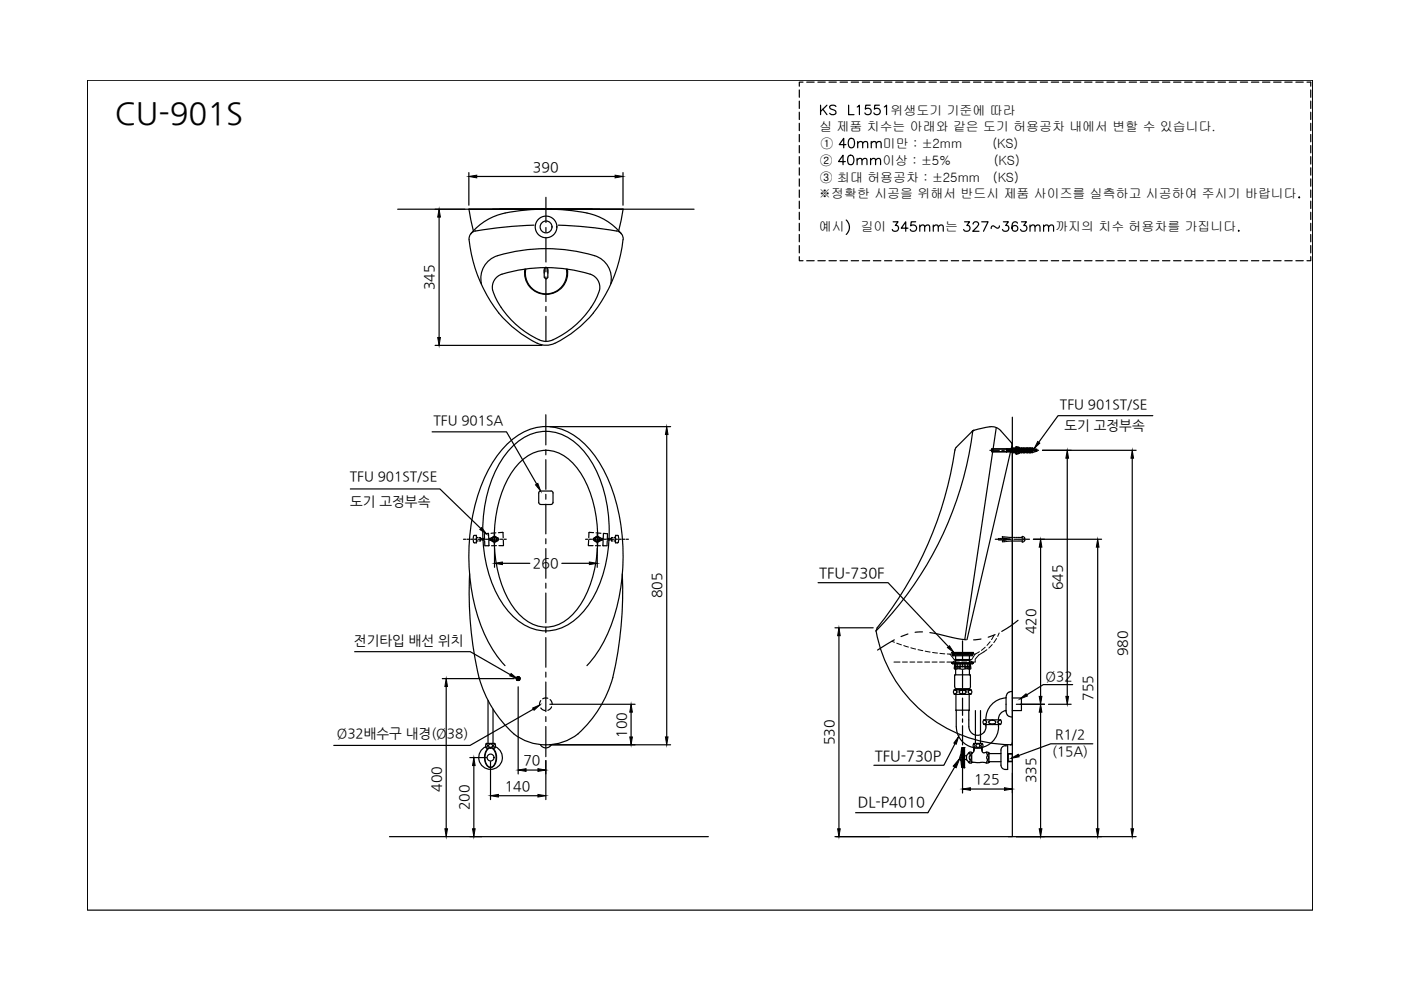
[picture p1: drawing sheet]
<svg xmlns="http://www.w3.org/2000/svg" width="297mm" height="210mm" viewBox="0 0 297 210" stroke-linecap="round" stroke-linejoin="round" font-family="sans-serif">
<!-- layer: 5 -->
<path d="M18.5 17h259.8v176h-259.8z" fill="none" stroke="#000" stroke-width=".25"/>
<!-- layer: 6 -->
<g fill="none" stroke="#000" stroke-width=".25">
<path d="M103 158.3a2.51 2.51 0 0 0-1 3.9 2.51 2.51 0 0 0 4 0 2.51 2.51 0 0 0-1-3.9M103 157.7l.4 .4-.4 .4M103.1 157.6h1.8a.84 .84 0 0 1 0 1M103.1 158.6h.5M103.1 157.6a.84 .84 0 0 0 0 1M103.4 158.8a1.06 1.06 0 0 1 1.1-.2 1.06 1.06 0 0 1 .6 .9 2.77 2.77 0 0 1-.8 3.2 1.36 1.36 0 0 1-1.5-1.5 2.94 2.94 0 0 1 .6-2.4zM103.4 158.9a.92 .92 0 0 1 1-.2 .92 .92 0 0 1 .6 .8 2.59 2.59 0 0 1-.8 3.2 1.41 1.41 0 0 1-1.4-1.6l.1-1.3zM103.5 148.5v9.1M104.4 158.6h.5M104.5 150.4v7.2M105 157.7l-.2 .1a.35 .35 0 0 0-.2 .4 .35 .35 0 0 0 .4 .3M203.8 159.9l-.3 .7"/>
<path d="M203.9 158.6v4l-.2-1.9zM204 158.6v4.1M204.1 158.5l-.2 .1M204.1 158.6h.3M204.1 159.8h.3M204.1 158.5v4.2M204.1 159.7h.3M204.1 160h.3M204.1 159.9h.3M204.1 159.5h.3M204.1 159.4h.3M204.1 159.6h.3"/>
<path d="M204.1 159.3h.3M204.1 159h.3M204.1 158.9h.3M204.1 159.1h.3M204.1 158.8h.3M204.1 158.7h.3M204.1 159.2h.3M204.1 158.5h.3M204.4 158.5h.1M204.4 158.5v4.3M204.4 158.5h.1v4.3h-.1M205.3 159.7l-.4 .5"/>
<path d="M205.3 159.7a.46 .46 0 0 1 .7-.1v2M205.9 159.5l-.2 .4-.2-.4M206 159.7h.1M206.2 159.6h-.2M206.4 157.7l.3 .4-.3 .4M206.5 159v.1M206.5 157.6h1.7M206.5 157.6a.84 .84 0 0 0 0 1M206.6 158.6v.4M206.8 150.7v6.9M207.9 150.7v6.9M208.1 158.6v.4"/>
<path d="M208.2 159v.1M208.2 159.3v-.7h-1.7l-.1 .8-.3 .2M208.2 159.3a.67 .67 0 0 0 1.1 .2l.4 .1v2v-.1h2.5M208.2 157.6a.84 .84 0 0 1 0 1M208.3 157.7l-.2 .1a.35 .35 0 0 0-.1 .4 .35 .35 0 0 0 .3 .3M209.2 159.5l.2 .5 .2-.5M209.7 159.8h2.5M212.5 158.4l.3-.2 .8-.1v5a1.08 1.08 0 0 1-1.4-.9v-3.2zM213.6 159.8l1.1 .1zM213.8 159.8v1.7M214.6 159.9v1.5M203.5 160.6l.3 .7"/>
<path d="M203.9 162.6l.1 .1M204 162.7h.1M204.1 162.7l.3 .1M204.1 161.5h.3M204.1 162.6h.3M204.1 162.4h.3M204.1 162.5h.3M204.1 162.1h.3M204.1 162.2h.3M204.1 161.8h.3M204.1 161.9h.3M204.1 162h.3"/>
<path d="M204.1 162.3h.3M204.1 161.7h.3M204.1 161.2h.3M204.1 161.3h.3M204.1 161.4h.3M204.1 161.6h.3M204.1 160.7h.3M204.1 160.8h.3M204.1 160.9h.3M204.1 161h.3M204.1 161.1h.3M204.1 160.6h.3"/>
<path d="M204.1 160.2h.3M204.1 160.5h.3M204.1 160.4h.3M204.1 160.3h.3M204.1 160.1h.3M204.4 162.8h.1M204.5 160.2h.4M204.9 160.2v.8h-.4M204.9 160.2h.1M204.9 161v.1M204.9 161.1a.98 .98 0 0 0 1.1 .6l.3-.1M205.5 161.7l.2-.4 .2 .5"/>
<path d="M205.6 160.2a.4 .4 0 0 1 .3 .4 .4 .4 0 0 1-.3 .4l-.1-.4zM206 161.6h.1M206.1 161.6h.1M206.3 161.6h2.2l.8 .2 .4-.2M209.3 160.2a.38 .38 0 0 1 .3 .4 .38 .38 0 0 1-.3 .4zM209.6 161.7l-.2-.5-.2 .6M213.6 161.5l1.1-.1z"/>
<circle cx="104" cy="158.1" r=".4"/>
<circle cx="207.4" cy="158.1" r=".4"/>
<circle cx="104" cy="160.6" r=".73"/>
</g>
<!-- layer: 1 -->
<g fill="none" stroke="#000" stroke-width=".25">
<path d="M99.4 36.6v6.9M101.1 37.4h29.3M132.1 36.6v6.9M84.3 44.4h62.9M93.1 46v25.6M92.3 73.2h22.6M91.6 91.6h15.8l6.4 11.1M116.6 90.5h25.6M141.4 92.1v64.1M209.9 95.5h2M212.4 95.5h.5M213.5 95.5h3.1"/>
<path d="M214.6 88.4v89h-37.2M217.1 95.5h.5M218.2 95.5h2M221 95.5h19.9M226.3 97.1v50.6M240.1 97.1v78.6M244.4 88.1h-20.1l-4.1 5.7M74.3 103.7h19l8.6 8.3M104.8 116.3v4M106.5 119.4h5.8M119.1 119.4h5.9M126.6 116.3v4"/>
<path d="M219.1 114.3h14.5M220.6 116v31.7M232.7 116v59.7M75.2 138.2h24.5l8.5 4.9M173.4 123.5h14.9l12.8 13.6M177 133.1h8.1M177.9 134.8v40.9M93.8 143.9h15.2M94.6 145.6v30.1M109.9 145.6v18.5M114.6 148.5l-.2 .7v.4M114.6 150.1l.5 .4 .5 .2"/>
<path d="M116.1 148.1l-.6-.1-.4 .2M116.6 149.3h18M116.6 157.9h25.6M116.6 148.3l.4 .5 .1 .5M117 149.9l-.3 .4-.6 .3M133.8 151v5.2M202.5 157.7l-2.4 4.6h-14.8M204.1 158.8v9.3M215.5 149.3h6M220.6 151v24.7M222.3 149.3h4.8M227.4 145.2h-6.2l-3.5 2.1"/>
<path d="M231.7 157.7h-8.9l-6.8 2.5M82.6 177.4h67.6M99.6 160.6h3.6M100.5 162.3v13.4M104 161.5v8M105.7 168.7h8.4M111.5 163.3h2.6M115.7 161.3v8.2M177 177.4h11.6M202.4 162.6l-5.7 9.7h-15.3M205.7 167.3h7.3M213.8 177.4h27.1"/>
<path d="M214.6 163.9v4.2"/>
</g>
<!-- layer: CENTER -->
<path d="M204.1 135.9v4M204.1 140.7v.7M204.1 142.1v3.7M204.1 146.5v.8M204.1 148v3.7M204.1 152.4v.7M204.1 153.9v4" fill="none" stroke="#000" stroke-width=".25"/>
<!-- layer: 3 -->
<g fill="none" stroke="#000" stroke-width=".25">
<path d="M169.5 19.1v1.5M170.3 17.4h-.8v.9M171 17.4h1.6M173.4 17.4h1.6M175.8 17.4h1.5M178.1 17.4h1.6M180.5 17.4h1.5M182.8 17.4h1.6M185.2 17.4h1.6M187.5 17.4h1.6M189.9 17.4h1.6M192.2 17.4h1.6"/>
<path d="M194.6 17.4h1.6M197 17.4h1.5M199.3 17.4h1.6M201.7 17.4h1.5M204 17.4h1.6M206.4 17.4h1.6M208.8 17.4h1.5M211.1 17.4h1.6M213.5 17.4h1.5M215.8 17.4h1.6M218.2 17.4h1.6M220.5 17.4h1.6"/>
<path d="M222.9 17.4h1.6M225.2 17.4h1.6M227.6 17.4h1.6M230 17.4h1.5M232.3 17.4h1.6M234.7 17.4h1.5M237 17.4h1.6M239.4 17.4h1.6M241.8 17.4h1.5M244.1 17.4h1.6M246.5 17.4h1.5M248.8 17.4h1.6"/>
<path d="M251.2 17.4h1.6M253.5 17.4h1.6M255.9 17.4h1.6M258.2 17.4h1.6M260.6 17.4h1.6M263 17.4h1.5M265.3 17.4h1.6M267.7 17.4h1.5M270 17.4h1.6M272.4 17.4h1.6M274.8 17.4h1.5M277.1 17.4h.8v.9"/>
<path d="M277.9 19.1v1.5M169.5 21.4v1.6M169.5 23.8v1.6M169.5 26.1v1.6M169.5 28.5v1.6M169.5 30.9v1.5M169.5 33.2v1.6M169.5 35.6v1.5M169.5 37.9v1.6M277.9 21.4v1.6M277.9 23.8v1.6M277.9 26.1v1.6"/>
<path d="M277.9 28.5v1.6M277.9 30.9v1.5M277.9 33.2v1.6M277.9 35.6v1.5M277.9 37.9v1.6M99.4 44.4h32.7M99.4 44.4l1 4.5M99.4 50.8a29.5 29.5 0 0 0 8.5 17.9 22.7 22.7 0 0 0 6.6 4.3 4.2 4.2 0 0 0 3.1-.2M99.8 49.6a13.8 13.8 0 0 1 10.2-4.9 42.3 42.3 0 0 1 16.3 1l1.8 .8 1.6 1.1 2 2M100.8 49a1.68 1.68 0 0 0-1.3 1.8M111.3 57.1a4.6 4.6 0 0 0 4.5 5.3 4.6 4.6 0 0 0 4.5-5.3M111.5 57a4.4 4.4 0 0 0 4.3 5.3 4.4 4.4 0 0 0 4.3-5.3"/>
<path d="M113.2 47.7l-5.6 .4-6.8 .9M115.7 56.7l-.3 .4v1.7l.4 .3 .3-.3v-1.7l-.2-.4M118.3 47.7l5.7 .4 6.7 .9M126.1 54.2a35.4 35.4 0 0 0-21.4 .3 5 5 0 0 0-2.6 5.6M126.1 54.2a5 5 0 0 1 3.4 5.9M130.7 49a1.68 1.68 0 0 1 1.4 1.8M132.1 50.8a29 29 0 0 1-9.2 18.6l-2.5 1.8-2.8 1.6M132.1 44.4l-.9 4.5M169.5 54.4v.9h.8M169.5 40.3v1.6M169.5 42.6v1.6M169.5 45v1.6"/>
<path d="M169.5 47.3v1.6M169.5 49.7v1.6M169.5 52.1v1.5M171 55.3h1.6M173.4 55.3h1.6M175.8 55.3h1.5M178.1 55.3h1.6M180.5 55.3h1.5M182.8 55.3h1.6M185.2 55.3h1.6M187.5 55.3h1.6M189.9 55.3h1.6"/>
<path d="M192.2 55.3h1.6M194.6 55.3h1.6M197 55.3h1.5M199.3 55.3h1.6M201.7 55.3h1.5M204 55.3h1.6M206.4 55.3h1.6M208.8 55.3h1.5M211.1 55.3h1.6M213.5 55.3h1.5M215.8 55.3h1.6M218.2 55.3h1.6"/>
<path d="M220.5 55.3h1.6M222.9 55.3h1.6M225.2 55.3h1.6M227.6 55.3h1.6M230 55.3h1.5M232.3 55.3h1.6M234.7 55.3h1.5M237 55.3h1.6M239.4 55.3h1.6M241.8 55.3h1.5M244.1 55.3h1.6M246.5 55.3h1.5"/>
<path d="M248.8 55.3h1.6M251.2 55.3h1.6M253.5 55.3h1.6M255.9 55.3h1.6M258.2 55.3h1.6M260.6 55.3h1.6M263 55.3h1.5M265.3 55.3h1.6M267.7 55.3h1.5M270 55.3h1.6M272.4 55.3h1.6M274.8 55.3h1.5"/>
<path d="M277.9 54.4v.9h-.8M277.9 40.3v1.6M277.9 42.6v1.6M277.9 45v1.6M277.9 47.3v1.6M277.9 49.7v1.6M277.9 52.1v1.5M104.4 61.4a3.1 3.1 0 0 1 2.9-3.5 31.3 31.3 0 0 1 18.4 .5 2.93 2.93 0 0 1 1.4 3M104.4 61.5a18.2 18.2 0 0 0 10.9 10.8l.5 .1a8.3 8.3 0 0 0 4.3-1.9 17.7 17.7 0 0 0 7-9M108.6 94.7a9.5 9.5 0 0 1 14.3 0 24.7 24.7 0 0 1 6.2 15.9 27.9 27.9 0 0 1-5.2 18.9 10.1 10.1 0 0 1-10.7 3.9 14.3 14.3 0 0 1-8.1-8 31 31 0 0 1 .8-27.1l1.7-2.5zM110.5 97.7a7.2 7.2 0 0 1 10.5 0 22 22 0 0 1 5.7 14.6 26.4 26.4 0 0 1-4 16.4 8.3 8.3 0 0 1-8.1 4.2 11 11 0 0 1-7.3-6.8 29.2 29.2 0 0 1 .7-25.1l1.6-2.3zM202.5 95.4a78.4 78.4 0 0 1-16.5 37.7l-.3 .7"/>
<path d="M206.3 91.3l-3.6 3.6-.2 .5M206.3 91.3a73.9 73.9 0 0 1-20.6 42.5M206.3 91.3l-.2 .2M206.5 91.3l-.4 .2M209.9 90.5a2.49 2.49 0 0 1 2.3 .8l2.4 2.8M209.9 90.5l-3.6 .8M211.2 90.6l-6.6 44.9M214.4 93.8l.2 .6M214.6 94.1v63.4M214.6 94.1l-9.6 41.5M185.7 133.8a29.4 29.4 0 0 0 29 24.1M201.8 138.4h.1"/>
<path d="M201.8 138.4l.2 .1M201.8 138.4h4.5M201.9 138.3h4.4M201.9 138.3h-.1M202 138.5v.2M202 138.9v.1M202 138.9h4.2v.1h-4.2M202 138.5h.1M202 139h.1M202 138.6v.1M202 138.5h4.2M202 138.7h4.1"/>
<path d="M202.3 138.7v.1M202.6 139.7l.1 .3M202.6 139v4.1M202.6 139.8h2.9M205.5 139.7v.3M205.5 139v4.1M205.9 138.7v.1M206.2 138.5h.1M206.2 138.5v.2M206.3 138.3h.1M206.3 138.4h.1M206.3 138.4l-.1 .1"/>
<path d="M113.1 150.4l-13.4 7.6h-28.9M201.8 140.5h4.6M201.8 140.5l.8-.5h2.9l.9 .5M201.9 140.6v.1M201.9 140.7h4.3M202.3 141.4l.2 .5 .4-.1M202.3 141.4l.3-.1 .3 .1M202.4 140.8l.1 .5h3.2l.1-.5M202.4 141.3h.6M202.6 146l-.2-.5 .1-2.4h3.2l.1 2.4-.2 .5M202.6 146h3M202.7 146v.2"/>
<path d="M202.9 141.8v-.4h.6v.4M202.9 141.8h.6M203 140.8v.5M203 141.3h.6M203.5 141.8l.6 .1M203.6 140.8v.5M203.6 141.3h.5M204.1 141.3l-.6 .1M204.1 141.3l.5 .1M204.6 140.8v.5h.6v-.5M204.6 141.3h-.5M204.6 141.4h.7v.4h-.7z"/>
<path d="M204.6 141.8l-.5 .1M205.2 141.3h.6M205.3 141.4l.2-.1 .3 .1M205.4 146v.2M205.8 141.4l-.1 .5-.4-.1M206.2 140.6v.1M214.6 157.5l-.1 .3-.3 .1M214.6 157.5v.4"/>
<circle cx="115.8" cy="48.1" r="2.3"/>
<circle cx="115.8" cy="48.1" r="1.26"/>
</g>
<path d="M112.9 150.1l1.6-.6-1.3 1.1z" fill="#000" stroke="#000" stroke-width=".21"/>
<!-- layer: 0 -->
<g fill="none" stroke="#000" stroke-width=".21">
<path d="M189.1 136l.5 .2M190.1 136.4l1 .3M191.6 136.9l1 .3M193.1 137.3l1 .3M194.6 137.7l1.1 .3M196.2 138.1l1 .2M197.7 138.3l1.1 .2M199.3 138.5l1 .1M200.8 138.7h.6M201.4 138.7l.9 1.1h.8M201.4 138.7h.9M202.8 138.7h1"/>
<path d="M203.7 139.8h1M204.4 138.7h1M205.9 138.7h.8M206.7 138.7l-.7 1.1h-.8M206.8 139.8v.5M207.7 138.2l-1 .5M208.9 137.2l-.8 .7M209.2 137.7l-1.7 1.2-.7 .9M209.9 136.1l-.6 .7M210.4 136.7l-.8 .7M210.7 134.7l-.5 .9M211.3 135.4l-.6 .9"/>
<path d="M211.8 134.2l-.3 .7M189.5 140.4h1.3M191.3 140.4h1.1M192.9 140.4h1.1M194.5 140.4h1M196.1 140.4h1M197.6 140.4h1.1M199.2 140.4h1M200.8 140.4h1M202.3 140.4h1.1M203.9 140.4h1.1M205.5 140.4h1.3"/>
</g>
<g fill="none" stroke="#000" stroke-width=".25">
<path d="M115.7 41.8v5.4M115.7 48.2v1.1M115.7 50.3v5.3M115.7 56.6v1.1M115.7 58.7v5.2M115.7 65v1M115.7 67.1v5.3M115.7 87.9v6.4M115.7 95.4v1M115.7 97.5v6.3M210.3 95.2v.6zM210.3 95.2h4.3"/>
<path d="M213.4 95.2v.6M213.6 95.2l.8 .5M213.6 95.2h.8v.5M213.6 95.2v.5M213.6 95.2h.8l-.8 .5h.8M214.6 95.8h-4.3M214.6 95.2h3.9M214.6 95.2v.6M214.7 95.8h.1M214.9 95.2l-.1-.1-.1 .7M215.1 95.2l-.2 .6M215.2 95.8h.1"/>
<path d="M215.2 95.8l.2-.7-.2 .7M215.4 95.1v.1M215.7 95.2l-.1-.1-.2 .7M215.9 95.2l-.2 .6M216.2 95.1l-.3 .7M216.2 95.2l-.2 .6M216.4 95.2v-.1l-.2 .7M216.7 95.2l-.2 .6M216.7 95.8h.1M216.8 95.8l.1-.7-.1 .7M216.9 95.1v.1M217.2 95.2v-.1l-.2 .7"/>
<path d="M217.5 95.2l-.2 .6M217.5 95.8h.1M217.5 95.8l.2-.7-.2 .7M217.7 95.1v.1M218 95.2v-.1l-.2 .7M218.3 95.2l-.3 .6M218.5 95.2l.6 .3-.6 .3h-3.9M218.5 95.2l-.2 .6M218.7 95.3l-.1 .4M219 95.4l-.1 .2M102.8 114.7v1h.9M103.5 113.1l.1 1"/>
<path d="M103.6 113.1l-.9 .1v1M103.6 114.7v1M104.3 114.1a.62 .62 0 0 1 .5-.4 .62 .62 0 0 1 .6 .4M104.3 114.6a.62 .62 0 0 0 .5 .3 .62 .62 0 0 0 .6-.3M104.3 114a.31 .31 0 0 0-.4 .3 .31 .31 0 0 0 .4 .4M104.4 114.1l.4-.3 .5 .3v.5l-.5 .3-.4-.3zM104.8 113.3v2.1M105.1 113l-1 .1M105.2 115.7h-1M105.4 114h.1M105.4 114.7h.1M105.4 114a.31 .31 0 0 1 .3 .3 .31 .31 0 0 1-.3 .4"/>
<path d="M105.7 112.9h.9l.1 1.1M106.7 114.5v1.2h-.9M114.3 104.3l.3-.2h2.4l.2 .4v2.2l-.4 .3-2.4-.1-.2-.4zM115.7 104.8v1M115.7 106.9v6.3M115.7 114.2v1.1M115.7 116.3v6.3M124.8 114.5v1.1l.9 .1M125.8 112.9h-.9l-.1 1.1M126.1 114.6a.62 .62 0 0 0 .5 .3 .62 .62 0 0 0 .6-.3M126.1 114.1a.6 .6 0 0 1 .5-.4 .6 .6 0 0 1 .6 .4M126.1 114h.1"/>
<path d="M126.1 114.7h.1M126.1 114a.31 .31 0 0 0-.3 .3 .31 .31 0 0 0 .3 .4M126.1 114.1l.5-.3 .5 .3v.5l-.5 .3-.5-.3zM126.2 115.7h1.1M126.4 113l1 .1M126.6 113.3v2.1M127.2 114a.31 .31 0 0 1 .3 .3 .31 .31 0 0 1-.3 .4M127.9 114.7v1M127.9 113.1l.9 .1v1M128 113.1l-.1 1M128.7 114.7v1h-.9M211 114.3h.9"/>
<path d="M211.9 114.2h-.2v.3h.3M212 114.2h.2M212.1 114.5h.3M212.2 114.3h.2M212.4 114.2h.2M212.5 114.5h.3M212.7 114.3h1.6M212.7 113.8h-.2l.1 .3h.1M212.7 114.6h-.1l-.1 .3h.2M212.8 114.2h.2M212.8 113.8h.3M212.9 114.1h.2"/>
<path d="M213.1 114.8l-.3 .1M213.1 114.5h-.2M213.2 114.2h.1M213.2 113.9h.3M213.2 114.2h.3M213.5 114.4l-.6 .1M213.5 114.8h-.3M213.6 113.9h.3M213.6 114.2l.3 .1M213.9 114.7l-.3 .1M213.9 114.4h-.3M214 113.9l.3 .1"/>
<path d="M214 114.3h.2l-.2 .1M214.3 114.7h-.3M214.4 114.7h.4M214.4 114h.4M214.5 114.3h.3M215 114.7h.2M215 114h.2M215 114.3h1.6M215.3 114.7h.3M215.3 114h.3M215.7 114.7h.3M215.7 114h.3"/>
<path d="M216.1 114.7h.3M216.1 114h.3M216.5 114.7h.2M216.5 114h.2M216.7 114.8v.1h.3M216.7 114v.3M216.7 114.4v.3M216.9 114.3h.2M217 113.8l-.3-.1v.2M217.1 113.9l.2 .2-.2 .2M217.1 114.4l.2 .1-.2 .3M217.4 114.3h.9"/>
<path d="M99.6 121.7a75.5 75.5 0 0 0 2.3 23.1 24.4 24.4 0 0 0 7.7 11.3 10.9 10.9 0 0 0 6.2 1.8M115.7 123.6v1.1M115.7 125.7v6.3M115.7 133.1v1M115.7 135.2v6.3M131.9 121.7a78.1 78.1 0 0 1-2.3 23.1 24.4 24.4 0 0 1-7.7 11.3 10.9 10.9 0 0 1-6.2 1.8M189.6 135.7l-3.5 2.1M192.5 134.4l-1.5 .6M195.6 134l-1.6 .1M197.2 134.1l5.7 1.3 2 .3M208 135.5l-1.6 .2M211 134.5l-1.5 .6"/>
<path d="M215.8 131.5l-3.4 2.4M107.1 141.1a32.4 32.4 0 0 1-7.5-19 40.4 40.4 0 0 1 4.9-24.2 14.9 14.9 0 0 1 10-7.4 11.4 11.4 0 0 1 9.6 3.7 29.8 29.8 0 0 1 7.4 16.1 42.2 42.2 0 0 1-3.4 25.7 22.8 22.8 0 0 1-3.7 5.1M115.7 142.5v1.1M115.7 144.6v6.3M115.7 151.9v1.1M115.7 154v6.4"/>
<circle cx="104.8" cy="114.3" r=".42"/>
<circle cx="126.6" cy="114.3" r=".41"/>
</g>
<!-- layer: 1 -->
<g fill="#000" stroke="#000" stroke-width=".21">
<path d="M99.4 37.4l1.7-.3v.6zM130.4 37.1l1.7 .3-1.7 .3zM93.1 44.4l.3 1.6h-.6zM92.8 71.6h.6l-.3 1.6zM141.4 90.5l.2 1.6h-.5zM220 93.6l.5 .4-1.2 1.1zM226.3 95.5l.3 1.6h-.6zM240.1 95.5l.2 1.6h-.5zM102.1 111.9l1 1.3-1.4-.9zM104.8 119.4l1.7-.2v.5zM113.5 102.8l.5-.3 .6 1.6zM125 119.2l1.6 .2-1.6 .3z"/>
<path d="M220.6 114.3l.3 1.7h-.6zM232.7 114.3l.3 1.7h-.6zM177.9 133.1l.2 1.7h-.5zM200.9 137.3l.4-.4 .9 1.4zM94.6 143.9l.3 1.7h-.6zM108.4 142.8l1.3 1.1-1.6-.6zM133.5 156.2h.6l-.3 1.7zM133.8 149.3l.3 1.7h-.6zM141.1 156.2h.5l-.2 1.7zM203.2 156.2l-.5 1.6-.5-.3zM216.2 148.2l1.3-1.1 .3 .5zM220.6 149.3l.3 1.7h-.6z"/>
<path d="M220.3 147.7h.6l-.3 1.6zM226 147.7h.6l-.3 1.6zM94.3 175.7h.6l-.3 1.7zM100.5 160.6l.2 1.7h-.5zM100.2 175.7h.5l-.2 1.7zM104 168.7l1.7-.3v.6zM109.9 163.3l1.6-.3v.5zM114.1 168.4l1.6 .3-1.6 .3zM114.1 163l1.6 .3-1.6 .2zM177.6 175.7h.5l-.2 1.7zM203.5 160.7l-.8 2.1-.6-.4zM204.1 167.3l1.6-.3v.6z"/>
<path d="M213 167l1.6 .3-1.6 .3zM214.4 160.8l1.5-.9 .2 .6zM220.3 175.7h.6l-.3 1.7zM232.4 175.7h.6l-.3 1.7zM239.8 175.7h.5l-.2 1.7z"/>
</g>
<!-- layer: CEN -->
<g fill="none" stroke="#000" stroke-width=".25">
<path d="M98.3 114.3h.4M99 114.3h.5M99.8 114.3h.5M100.6 114.3h.5M101.4 114.3h.5M102.2 114.3h.5M102.9 114.3h.6M103.7 114.3h.6M104.5 114.3h.5M105.3 114.3h.5M106.1 114.3h.5M106.9 114.3h.4"/>
<path d="M124.1 114.3h.5M124.9 114.3h.5M125.7 114.3h.5M126.5 114.3h.5M127.3 114.3h.5M128 114.3h.6M128.8 114.3h.6M129.6 114.3h.5M130.4 114.3h.5M131.2 114.3h.5M132 114.3h.5M132.8 114.3h.4"/>
</g>
<!-- layer: THIN -->
<path d="M210.3 95.8h3.1M213.4 95.2h-3.1" fill="none" stroke="#000" stroke-width=".25"/>
<!-- layer: Base -->
<g fill="none" stroke="#000" stroke-width=".3">
<path d="M215.4 96.2l.6-.1-.6 .1M215.4 94.8l.6 .1zM215.4 95h-.8v1h.8M215.4 95.5v.7M215.4 95h.6M216 96.1v-.2l-.6-.4v.7M216 94.9l-.6-.2v.3M216 94.9v.1M216 95h.6v.4M216.6 95.1h.3M216.6 95.9h.3M216.6 95.8h.3"/>
<path d="M216.6 95.6v.4h-.6M216.9 95.1v-.1h.3v.1M216.9 95.4h-1.3v.2h3.2M216.9 95.6v.4h.3v-.4M216.9 95.1v.3M217.2 95.1v.3h-.3M217.2 95.1h.4M217.2 95.9h.4M217.2 95.8h.4M217.2 95.4h1.6M217.6 95.6v.4h.3v-.4M217.6 95.4v-.4h.3v.4"/>
<path d="M217.9 95.1h.3M217.9 95.9h.3M217.9 95.8h.3M218.2 95.8v.2l.6-.2M218.2 95.4v-.4h.3v.4M218.2 95.6v.2M218.5 95.1h.3M218.5 95.9h.3M218.5 95.6v.2M218.8 95.6v.3M218.8 95.4h.8v.2h-.8M218.8 95.1h.1"/>
<path d="M218.8 95.1v.1M218.8 95.2h.1M218.8 95.1l.9 .2M218.8 95.2v.2M218.8 95.9v.1M219.7 95.3h.1M219.7 95.7h.1M219.7 95.7l-.9 .3M219.7 95.3v.4"/>
</g>
<!-- layer: 0 -->
<g fill="#000">
<path d="M215.1 95.4l.1 .1zM215.1 95.6h.1z"/>
<path d="M215.1 95.4l.1-.1zM215.1 95.3a.09 .09 0 0 0 .1 0 .09 .09 0 0 0-.1 0z"/>
</g>
<!-- layer: Base -->
<path d="M216 95v.1M218.8 95.1v.1M218.8 95.8v.1M219.7 95.3v.4" fill="none" stroke="#000" stroke-width=".21"/>
<!-- layer: 0 -->
<g fill="#000" stroke="#000" stroke-width=".21">
<path d="M109.9 143.9h.4l-.1 .1z"/>
<path d="M109.5 144l.1 .2 .3-.3zM109.6 144.2l.3-.3-.2 .4zM109.9 143.9l-.2 .4h.2z"/>
<path d="M109.6 143.6l-.1 .1 .4 .2zM109.5 143.7l.4 .2h-.5zM109.4 143.9l.1 .1 .4-.1z"/>
<path d="M109.9 143.9v.4h.1zM109.9 143.9l.3 .3-.2 .1zM109.9 143.9l.3 .3v-.2z"/>
<path d="M109.9 143.5v.4l.1-.4zM109.7 143.5h.2v.4zM109.6 143.6l.3 .3-.2-.4z"/>
<path d="M109.9 143.9h.4l-.1-.2zM109.9 143.9l.3-.3v.1zM110 143.5l-.1 .4 .3-.3z"/>
</g>
<!-- layer: 10 -->
<g fill="none" stroke="#000" stroke-width=".25">
<path d="M100.3 114.4l.2 .7h.5v-.3M101 113.7v.3M101 113.8v-.3h-.5l-.2 .7M101 114v.5M101 114.7v.3M101 114v.7M101 114h.3M101 114.7h.3M101.6 114h.2v.7h-.2M101.8 114.2h.4M101.8 114.5h.4M102.1 114.1l.2 .4"/>
<path d="M102.4 114.1l.2 .4M102.4 114.5h.4M102.7 114.1v.1h-.3M103.6 114.2l.6 .1-.6 .2M103.6 114.3l.1 .2M103.8 114.1l.2 .4M127.7 114.1l-.2 .4M127.9 114.2l-.6 .1 .6 .2M127.9 114.3l-.1 .2M128.8 114.5h.3M128.8 114.1l.3 .1M129.1 114.1l-.2 .4"/>
<path d="M129.4 114.2h.3M129.4 114.5h.3M129.4 114.1l-.2 .4M129.9 114h-.2v.7h.2M130.2 114h.3M130.2 114.7h.3M130.5 114.7v.3M130.5 114v.7M130.5 113.7v.3M130.5 113.8v-.3h.5l.2 .7M130.5 114v.5M131.2 114.4l-.2 .7h-.5v-.3"/>
</g>
<!-- layer: 4 -->
<g fill="none" stroke="#000" stroke-width=".25">
<path d="M114.5 157.9a1.34 1.34 0 0 0 2.4 0M202.3 146.3h.1M202.4 147.2h3.4M202.4 146.2h.3h-.3M202.4 146.2l-.3 .5 .3 .5M202.4 146.3a.43 .43 0 0 1 .5 .5 .43 .43 0 0 1-.6 .4M202.7 150.6h2.8M202.7 147.2v3.4M202.7 150.6l.1 3.5a4.5 4.5 0 0 0 4.7 4.5 4.5 4.5 0 0 0 4.2-5M202.7 146.2h1.4h-1.4M203.6 146.4l.5-.1 .5 .1M203.6 146.4l-.2 .3 .2 .3"/>
<path d="M204.6 146.4l.2 .2M204.8 146.9l-.4 .2-.8-.1M204.8 146.6v.3M205.4 150.7v3.4M205.5 146.2h-1.4h1.4M205.5 150.6l-.1 .1M205.5 147.2v3.4M205.7 146.3a.43 .43 0 0 0-.4 .5 .43 .43 0 0 0 .6 .4M205.8 146.2h-.3h.3M205.8 146.2l.2 .5-.2 .5M205.9 146.3h-.2M208.6 152.7l.5 .2"/>
<path d="M209 153.4l-.4 .1M209 153.6a1.8 1.8 0 0 1-1.5 2.3 1.8 1.8 0 0 1-2.1-1.8M209.1 152.9v.4M209.1 153.3l-.1 .1M209.8 152.9l.4-.2a.54 .54 0 0 1 .6 0 .54 .54 0 0 1 .2 .6l-.5 .2a.6 .6 0 0 1-.8-.5zM210.4 152.6h.1M211.6 153.3l.2 .1M211.8 153.4l.4 .1M212.1 152.6h-3.5l-.2 .5 .2 .5h3.5M212.1 152.6l.2 .5-.2 .5M212.2 152.7h-.1a.46 .46 0 0 0-.5 .6M213.3 150.8l.3 .8"/>
<path d="M213.3 148a4.5 4.5 0 0 0-4.3 4.6M213.3 150.6a1.81 1.81 0 0 0-1.6 2M213.6 151.6l.4 .3 .6 .1M214.6 148h2v2.7h-2M214.6 146.6a1.21 1.21 0 0 0-1.3 1.3v2.9"/>
</g>
<!-- layer: 2 -->
<g fill="none" stroke="#000" stroke-width=".25">
<path d="M174 22.3v2M174.5 23.1l.8 1.2M175.3 22.3l-1.3 1.3M177.2 22.6a.76 .76 0 0 0-1.3 .2l.2 .3 .8 .2a.49 .49 0 0 1 .3 .4 .49 .49 0 0 1-.2 .5 .88 .88 0 0 1-1.1-.2M179.2 34.3h-1.4l.9-1.4v2M179.4 30.7h-1.5l1-1.4v2M179.9 22.3v2h1.2M180 33a.63 .63 0 0 1 .9 .3 1.02 1.02 0 0 1-.6 1.6 1.08 1.08 0 0 1-.5-1.6zM180.1 29.4a.64 .64 0 0 1 1 .3 1.74 1.74 0 0 1-.2 1.5 .63 .63 0 0 1-1-.2 1.58 1.58 0 0 1 .2-1.6zM181.7 34l.5-.4 .5 .1 .1 1.2M181.7 33.6v1.3M181.7 22.7l.5-.4v2"/>
<path d="M181.8 30.4l.5-.4 .5 .1 .1 1.2M181.8 30v1.3M182.8 34l.4-.4 .5 .1 .1 1.2M182.9 30.4l.5-.4 .5 .1 .1 1.2M184.5 22.3h-.9l-.1 .8a.71 .71 0 0 1 1 0 .71 .71 0 0 1-.1 1.1 .71 .71 0 0 1-1-.3M184.6 34l.5-.4 .5 .1v1.2M184.6 33.6v1.3M184.7 30.4l.5-.4 .5 .1 .1 1.2M184.7 30v1.3M185.6 34l.5-.4 .5 .1 .1 1.2M185.8 30.4l.5-.4 .4 .1 .1 1.2M186.4 22.3h-.9l-.1 .8a.72 .72 0 0 1 1.1 0 .72 .72 0 0 1-.2 1.1 .72 .72 0 0 1-1-.3"/>
<path d="M187.5 22.7l.5-.4v2M179.4 46.6a2.06 2.06 0 0 1 0 3.1M189.4 47h1l-.6 .8a.67 .67 0 0 1 .7 .9 .67 .67 0 0 1-1.1 .3l-.2-.3M192.5 48.4h-1.4l.9-1.4v2M194.1 47h-.9l-.1 .9a.71 .71 0 0 1 1.1 0 .71 .71 0 0 1-.2 1 .71 .71 0 0 1-1-.2M195 48.1l.5-.4 .5 .1 .1 1.2M195 47.7v1.3M196.1 48.1l.4-.4 .5 .1 .1 1.2M197.9 48.1l.5-.4 .4 .1 .1 1.2M197.9 47.7v1.3M198.9 48.1l.5-.4 .5 .1 .1 1.2M204.5 47h1.1l-.6 .8a.64 .64 0 0 1 .7 .7 .64 .64 0 0 1-.9 .5h-.3l-.2-.3"/>
<path d="M206.3 47.5l.4-.5h.4l.3 .2a.61 .61 0 0 1-.2 .9l-1 .9h1.4M208.1 47h1.4l-1 2M211.9 47.9a.4 .4 0 0 1-.2 .4 .4 .4 0 0 1-.5 0l-.8-.4-.1 .1-.2 .5M212.7 47h1.1l-.6 .8a.64 .64 0 0 1 .7 .7 .64 .64 0 0 1-.9 .5h-.3l-.2-.3M215.7 47.3a.58 .58 0 0 0-.5-.3 .58 .58 0 0 0-.5 .4 1.14 1.14 0 0 0 .4 1.6 .63 .63 0 0 0 .7-.6 .63 .63 0 0 0-.6-.6 .63 .63 0 0 0-.6 .6M216.6 47h1l-.5 .8a.64 .64 0 0 1 .6 .7 .64 .64 0 0 1-.8 .5h-.3l-.2-.3M218.4 48.1l.5-.4 .5 .1v1.2M218.4 47.7v1.3M219.4 48.1l.5-.4 .5 .1 .1 1.2M221.3 48.1l.4-.4 .5 .1 .1 1.2M221.3 47.7v1.3M222.3 48.1l.5-.4 .5 .1 .1 1.2"/>
<path d="M262.6 48.8v.2zM275.4 41.9h.2z"/>
</g>
<text font-size="6.6" x="24.4" y="26.3">CU-901S</text>
<g font-size="3.1">
<text x="173.7" y="122.6">TFU-730F</text>
<text x="185.4" y="161.3">TFU-730P</text>
<text x="181.8" y="171.1">DL-P4010</text>
</g>
<g font-size="3">
<text x="113" y="36.4">390</text>
<text x="92.1" y="61.5" transform="rotate(-90 92.1 61.5)">345</text>
<text x="113" y="120.4">260</text>
<text x="225.3" y="125.1" transform="rotate(-90 225.3 125.1)">645</text>
<text x="140.3" y="126.9" transform="rotate(-90 140.3 126.9)">805</text>
<text x="219.6" y="134.5" transform="rotate(-90 219.6 134.5)">420</text>
<text x="239" y="139.2" transform="rotate(-90 239 139.2)">980</text>
<text x="231.7" y="148.6" transform="rotate(-90 231.7 148.6)">755</text>
<text x="132.8" y="156.5" transform="rotate(-90 132.8 156.5)">100</text>
<text x="176.9" y="158" transform="rotate(-90 176.9 158)">530</text>
<text x="93.6" y="167.9" transform="rotate(-90 93.6 167.9)">400</text>
<text x="107" y="167.7">140</text>
<text x="111" y="162.3">70</text>
<text x="206.5" y="166.3">125</text>
<text x="219.6" y="166.1" transform="rotate(-90 219.6 166.1)">335</text>
<text x="99.4" y="171.8" transform="rotate(-90 99.4 171.8)">200</text>
</g>
<g font-size="2.9">
<text x="224.7" y="86.7">TFU 901ST/SE</text>
<text x="91.9" y="90.1">TFU 901SA</text>
<text x="225.7" y="91.2">도기 고정부속</text>
<text x="74.2" y="101.9">TFU 901ST/SE</text>
<text x="74.2" y="107.2">도기 고정부속</text>
<text x="75" y="136.7">전기타입 배선 위치</text>
<text x="221.7" y="144.4">Ø32</text>
<text x="71.4" y="156.4">Ø32배수구 내경(Ø38)</text>
<text x="223.1" y="160.3">(15A)</text>
<text x="223.7" y="156.7">R1/2</text>
</g>
<g font-size="2.7">
<text x="173.7" y="27.8">실 제품 치수는 아래와 같은 도기 허용공차 내에서 변할 수 있습니다.</text>
<text x="188.8" y="24.3">위생도기 기준에 따라</text>
<text x="173.8" y="34.9">②</text>
<text x="174" y="31.3">①</text>
<text x="187.1" y="34.9">이상 : ±5%</text>
<text x="187.2" y="31.3">미만 : ±2mm</text>
<text x="210.4" y="31.3">(KS)</text>
<text x="210.7" y="34.9">(KS)</text>
<text x="173.5" y="42">※정확한 시공을 위해서 반드시 제품 사이즈를 실측하고 시공하여 주시기 바랍니다</text>
<text x="173.8" y="38.5">③ 최대 허용공차 : ±25mm</text>
<text x="210.5" y="38.5">(KS)</text>
<text x="173.6" y="49">예시</text>
<text x="182.5" y="49">길이</text>
<text x="200.4" y="49">는</text>
<text x="223.8" y="49">까지의 치수 허용차를 가집니다</text>
</g>
</svg>
